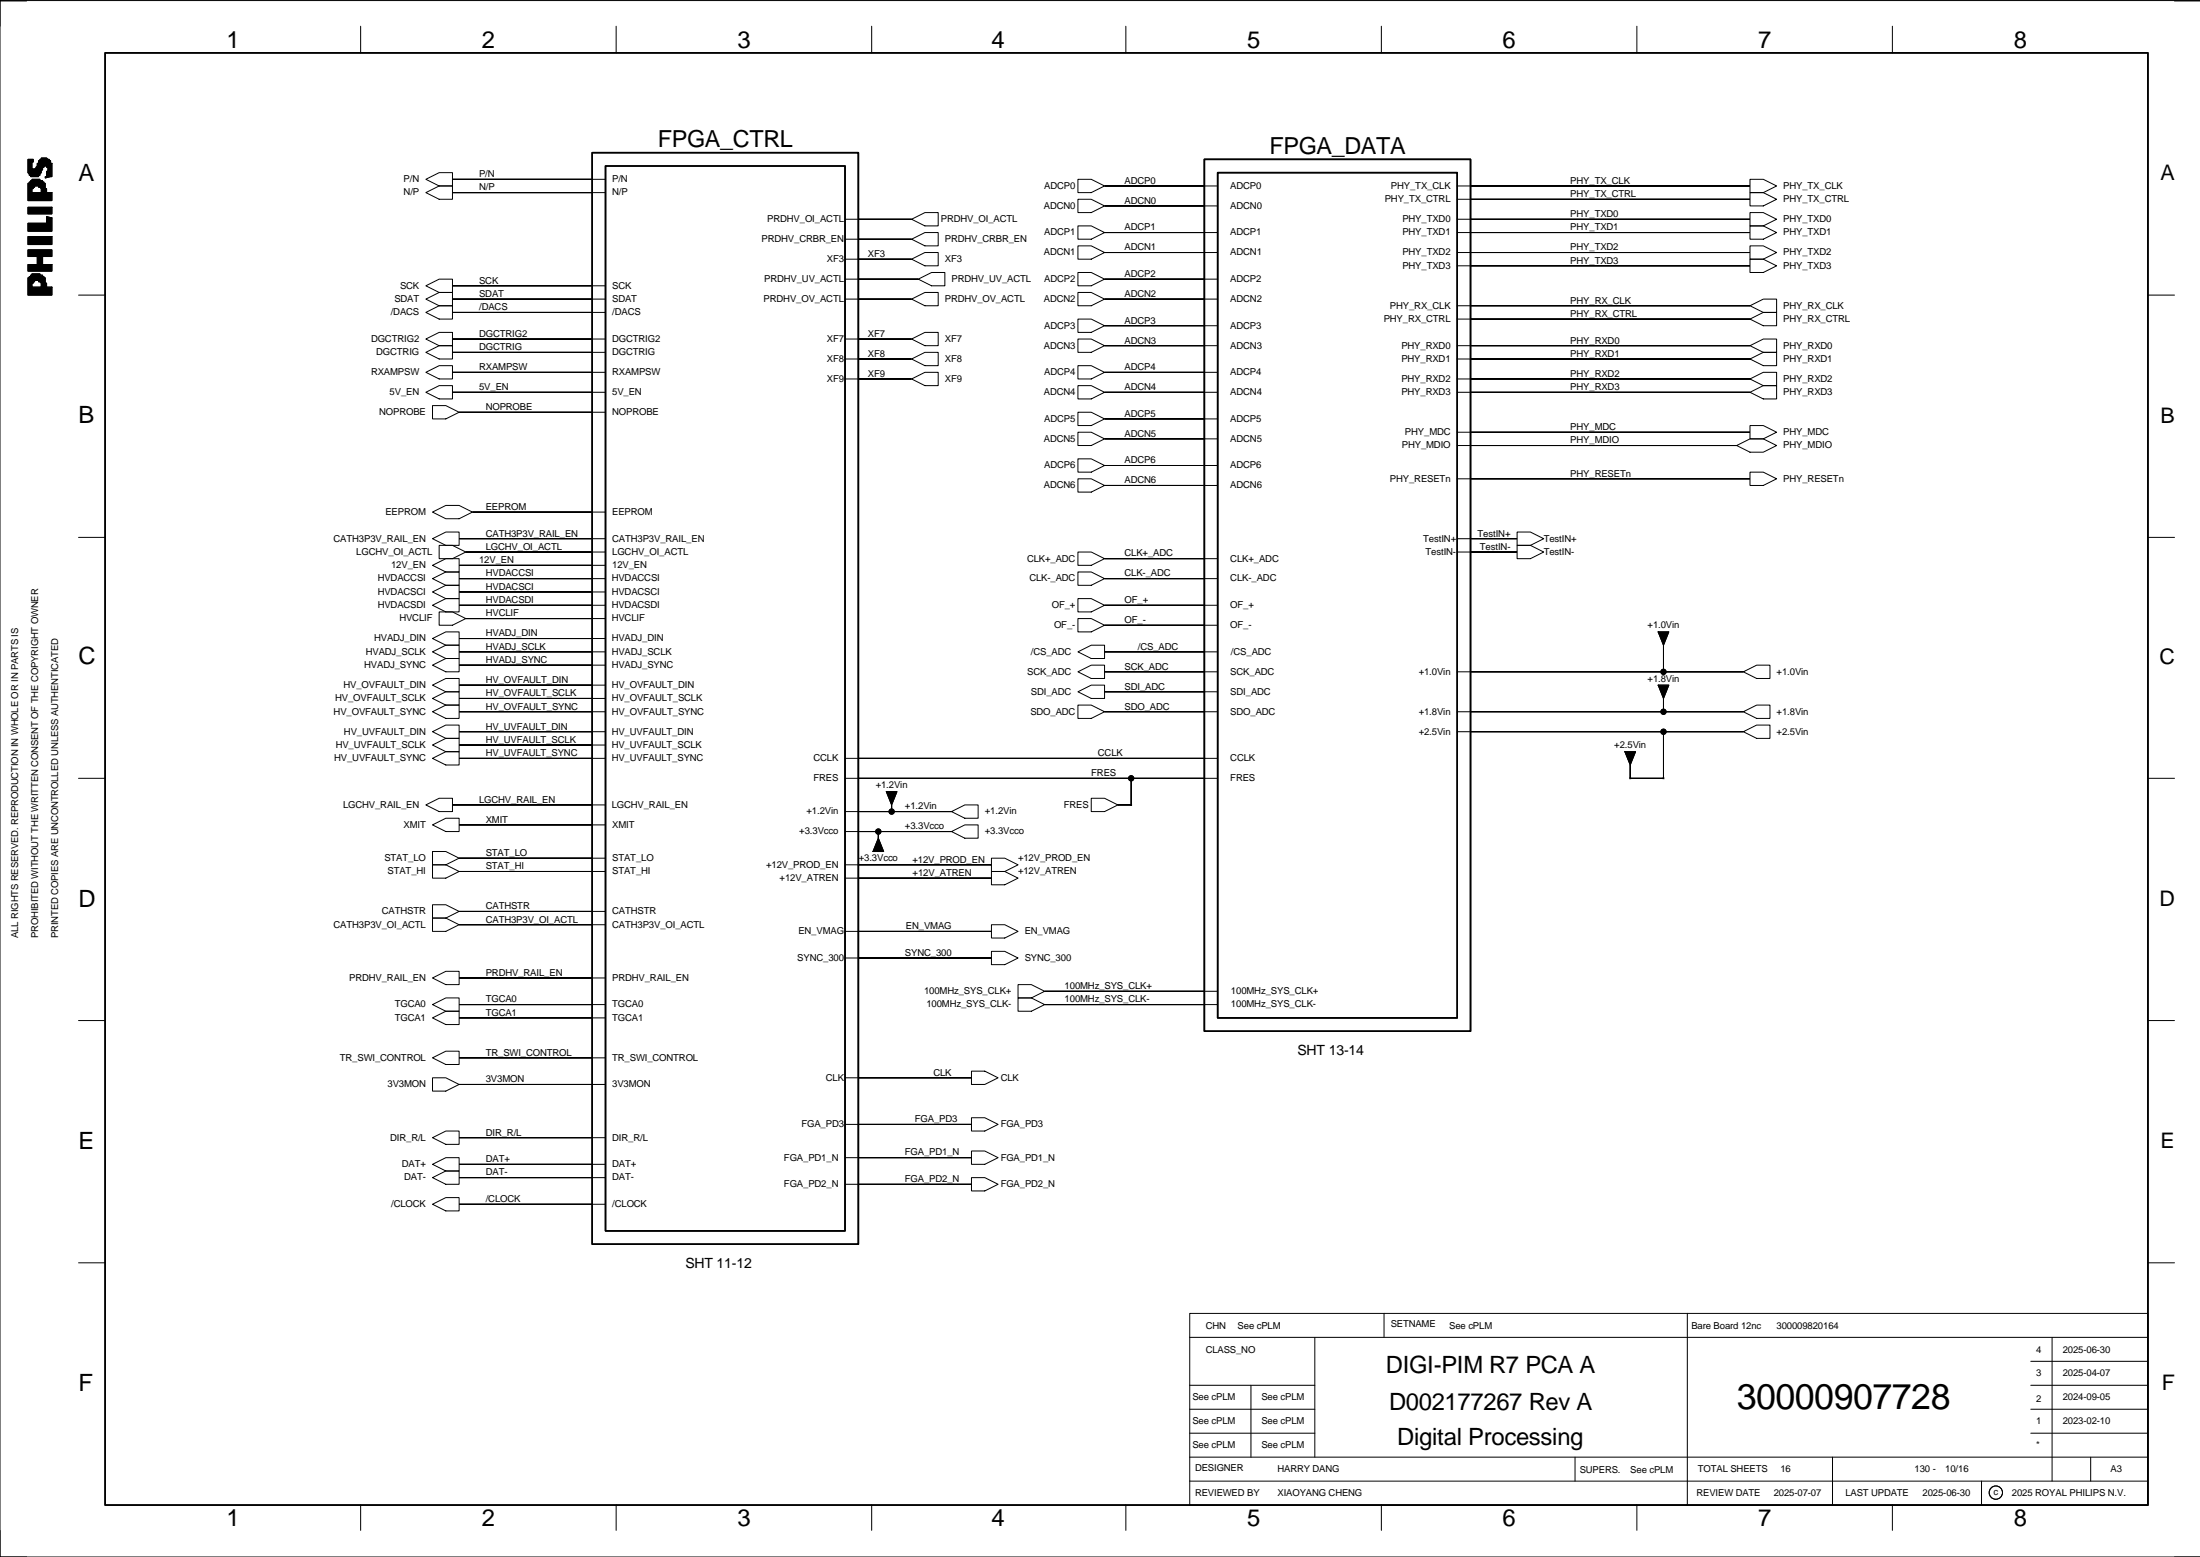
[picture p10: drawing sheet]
<svg xmlns="http://www.w3.org/2000/svg" width="420mm" height="297mm" viewBox="0 0 420 297" stroke-linecap="round" stroke-linejoin="round" font-family="sans-serif">
<g fill="none" stroke="#000" stroke-width=".19">
<path d="M5.1 .2h-5.1v4.8M68.8 5v5.1M117.6 5v5.1M166.3 5v5.1M214.8 5v5.1M263.6 5v5.1M312.3 5v5.1M361.1 5v5.1M414.9 .2h5M419.9 .1h-419.9v296.9M5.3 39.5h4.6v1.3h-4.6zM5.3 30.4h1v.5h-.2v1.3h.2v.2h.3v-.2h.3v-.3l.2-.2v-.5h.3v-.5h.2v-.3h.3v-.3h1l.2 .3h.3v.3h.2v.5h.3v2.5l-1.3 .3v-.3h.3v-1h.2v-.8h-.2v-.2h-.5v.2h-.3v.5h-.2v.5l-.3 .3v.2h-.2v.3h-1.6v-.3h-.2v-.2l-.3-.3z"/>
<path d="M5.6 34.7h.2v-.2h.3v-.3h1.5v.3h.5v.2h.3v.3h.2v1h.3v.7h-1v-.7l-.3-.3h-.2v-.2h-.8v.2h-.3v.3h-.2v.7h3.8v1.6h-4.6v-3.3h.3zM81.3 36.7l2.5-1.2h2.5v2.5h-2.5zM81.3 34.2l2.5-1.3h2.5v2.6h-2.5zM86.3 36.7h.1M86.3 34.2h.1M86.3 36.7h29.2M86.3 34.2h29.2M205.7 34.2h2.5l2.6 1.3-2.6 1.2h-2.5zM205.7 38h2.5l2.6 1.3-2.6 1.3h-2.5zM210.8 35.5h.1M210.8 39.3h.1M210.8 39.3h21.6"/>
<path d="M210.8 35.5h21.6M278.1 35.5h55.8M278.1 38h55.8M333.9 35.5h.1M333.9 38h.1M333.9 34.2h2.6l2.5 1.3-2.5 1.2h-2.6zM333.9 36.7h2.6l2.5 1.3-2.5 1.3h-2.6zM5.3 47.7h4.6v1.2h-1.8v1.6h1.8v1.2h-4.6v-1.2h1.8v-1.6h-1.8zM5.3 45.1h4.6v1.6h-4.6zM5.3 42.6h3.6v-1.3l1 .3v2.5h-4.6zM5.8 52.5h.3v-.3h1.5v.3h.5v.2h.3v.3h.2v1h.3v.8h-1v-.8l-.3-.2h-.2v-.3h-.8v.3h-.3v.2h-.2v.8h3.8v1.5h-4.6v-3.3h.3v-.3h.2zM15 56.3h5.1"/>
<path d="M81.3 57.1l2.5-1.3h2.5v2.5h-2.5zM81.3 59.6l2.5-1.3h2.5v2.6h-2.5zM81.3 54.5l2.5-1.2h2.5v2.5h-2.5zM86.3 57.1h.1M86.3 59.6h.1M86.3 54.5h.1M86.3 57.1h29.2M86.3 59.6h29.2M86.3 54.5h29.2M161.3 53.3h13.9M161.3 57.1h12.7M161.3 41.8h12.7"/>
<path d="M161.3 45.6h12.7M161.3 49.4h12.7M174 57.1h.1M174 45.6h.1M174 49.4h.1M174 41.8h.1M174 57.1l2.5-1.3h2.5v2.5h-2.5zM174 45.6l2.5-1.2h2.5v2.5h-2.5zM174 49.4l2.5-1.2h2.5v2.5h-2.5zM174 41.8l2.5-1.2h2.5v2.5h-2.5zM175.2 53.3h.1M175.2 53.3l2.6-1.3h2.5v2.5h-2.5z"/>
<path d="M205.7 43.1h2.5l2.6 1.3-2.6 1.2h-2.5zM205.7 46.9h2.5l2.6 1.3-2.6 1.2h-2.5zM205.7 52h2.5l2.6 1.3-2.6 1.2h-2.5zM205.7 55.8h2.5l2.6 1.3-2.6 1.2h-2.5zM210.8 44.4h.1M210.8 48.2h.1M210.8 53.3h.1M210.8 57.1h.1M210.8 44.4h21.6M210.8 48.2h21.6M210.8 53.3h21.6M210.8 57.1h21.6"/>
<path d="M278.1 44.4h55.8M278.1 48.2h55.8M278.1 41.8h55.8M278.1 50.7h55.8M278.1 58.3h55.8M333.9 41.8h.1M333.9 44.4h.1M333.9 48.2h.1M333.9 50.7h.1M333.9 58.3h.1M333.9 40.6h2.6l2.5 1.2-2.5 1.3h-2.6zM333.9 43.1h2.6l2.5 1.3-2.5 1.2h-2.6z"/>
<path d="M333.9 46.9h2.6l2.5 1.3-2.5 1.2h-2.6zM333.9 49.4h2.6l2.5 1.3-2.5 1.3h-2.6zM333.9 58.3l2.6-1.2h2.5v2.5h-2.5zM409.9 56.3h5M81.3 67.2l2.5-1.2h2.5v2.5h-2.5zM81.3 71l2.5-1.2h2.5v2.5h-2.5zM81.3 74.8l2.5-1.2h2.5v2.5h-2.5zM81.3 64.7l2.5-1.3h2.5v2.6h-2.5zM82.5 77.4h2.6l2.5 1.2-2.5 1.3h-2.6zM86.3 67.2h.1M86.3 71h.1M86.3 74.8h.1"/>
<path d="M86.3 64.7h.1M86.3 71h29.2M86.3 74.8h29.2M86.3 67.2h29.2M86.3 64.7h29.2M87.6 78.6h.1M87.6 78.6h27.9M161.3 68.5h12.7M161.3 72.3h12.7M161.3 64.7h12.7M174 64.7h.1M174 68.5h.1"/>
<path d="M174 72.3h.1M174 64.7l2.5-1.3h2.5v2.6h-2.5zM174 68.5l2.5-1.3h2.5v2.6h-2.5zM174 72.3l2.5-1.3h2.5v2.6h-2.5zM205.7 60.9h2.5l2.6 1.2-2.6 1.3h-2.5zM205.7 64.7h2.5l2.6 1.3-2.6 1.2h-2.5zM205.7 69.8h2.5l2.6 1.2-2.6 1.3h-2.5zM205.7 73.6h2.5l2.6 1.2-2.6 1.3h-2.5zM205.7 78.6h2.5l2.6 1.3-2.6 1.3h-2.5zM210.8 62.1h.1M210.8 66h.1M210.8 71h.1"/>
<path d="M210.8 74.8h.1M210.8 79.9h.1M210.8 62.1h21.6M210.8 66h21.6M210.8 71h21.6M210.8 74.8h21.6M210.8 79.9h21.6M278.1 66h55.8M278.1 74.8h55.8M278.1 60.9h55.8M278.1 68.5h55.8M278.1 72.3h55.8"/>
<path d="M333.9 60.9h.1M333.9 66h.1M333.9 68.5h.1M333.9 72.3h.1M333.9 74.8h.1M333.9 60.9l2.6-1.3h2.5v2.5h-2.5zM333.9 66l2.6-1.3h2.5v2.5h-2.5zM333.9 68.5l2.6-1.3h2.5v2.6h-2.5zM333.9 72.3l2.6-1.3h2.5v2.6h-2.5zM333.9 74.8l2.6-1.2h2.5v2.5h-2.5zM82.5 97.7l2.6-1.3h2.5l2.5 1.3-2.5 1.3h-2.5zM90.1 97.7h.1"/>
<path d="M90.1 97.7h25.4M205.7 82.5h2.5l2.6 1.2-2.6 1.3h-2.5zM205.7 87.5h2.5l2.6 1.3-2.6 1.3h-2.5zM205.7 91.3h2.5l2.6 1.3-2.6 1.3h-2.5zM210.8 83.7h.1M210.8 88.8h.1M210.8 92.6h.1M210.8 83.7h21.6M210.8 88.8h21.6M210.8 92.6h21.6M278.1 82.5h55.8M278.1 85h53.3"/>
<path d="M278.1 91.3h55.8M331.4 85h.1M331.4 85l2.5-1.3h2.6l2.5 1.3-2.5 1.3h-2.6zM333.9 82.5h.1M333.9 91.3h.1M333.9 81.2h2.6l2.5 1.3-2.5 1.2h-2.6zM333.9 90.1h2.6l2.5 1.2-2.5 1.3h-2.6zM15 102.5h5.1M82.5 102.8l2.6-1.3h2.5v2.5h-2.5zM82.5 107.9l2.6-1.3h2.5v2.5h-2.5zM82.5 110.4l2.6-1.3h2.5v2.6h-2.5zM82.5 112.9l2.6-1.2h2.5v2.5h-2.5z"/>
<path d="M82.5 115.5l2.6-1.3h2.5v2.5h-2.5zM83.8 116.7h2.5l2.6 1.3-2.6 1.3h-2.5zM83.8 104h2.5l2.6 1.3-2.6 1.3h-2.5zM87.6 102.8h.1M87.6 107.9h.1M87.6 110.4h.1M87.6 112.9h.1M87.6 115.5h.1M87.6 110.4h27.9M87.6 115.5h27.9M87.6 102.8h27.9M87.6 112.9h27.9"/>
<path d="M87.6 107.9h27.9M88.9 118h.1M88.9 105.3h.1M88.9 105.3h26.6M88.9 118h26.6M205.7 105.3h2.5l2.6 1.3-2.6 1.3h-2.5zM205.7 109.1h2.5l2.6 1.3-2.6 1.3h-2.5zM205.7 114.2h2.5l2.6 1.3-2.6 1.2h-2.5zM205.7 118h2.5l2.6 1.3-2.6 1.2h-2.5zM210.8 106.6h.1M210.8 110.4h.1M210.8 115.5h.1"/>
<path d="M210.8 119.3h.1M210.8 110.4h21.6M210.8 106.6h21.6M210.8 119.3h21.6M210.8 115.5h21.6M278.1 105.3h11.4M278.1 102.8h11.4M289.5 102.8h.1M289.5 105.3h.1M289.5 101.5h2.5l2.6 1.3-2.6 1.2h-2.5zM289.5 104h2.5l2.6 1.3-2.6 1.3h-2.5zM409.9 102.5h5"/>
<path d="M82.5 121.8l2.6-1.3h2.5v2.6h-2.5zM82.5 124.4l2.6-1.3h2.5v2.5h-2.5zM82.5 126.9l2.6-1.3h2.5v2.6h-2.5zM82.5 130.7l2.6-1.3h2.5v2.6h-2.5zM82.5 133.2l2.6-1.2h2.5v2.5h-2.5zM82.5 135.8l2.6-1.3h2.5v2.6h-2.5zM82.5 139.6l2.6-1.3h2.5v2.6h-2.5zM87.6 121.8h.1M87.6 124.4h.1M87.6 126.9h.1M87.6 130.7h.1M87.6 133.2h.1"/>
<path d="M87.6 135.8h.1M87.6 139.6h.1M87.6 135.8h27.9M87.6 139.6h27.9M87.6 124.4h27.9M87.6 121.8h27.9M87.6 126.9h27.9M87.6 130.7h27.9M87.6 133.2h27.9M205.7 128.2l2.5-1.3h2.6v2.5h-2.6zM205.7 132l2.5-1.3h2.6v2.5h-2.6zM205.7 134.5h2.5l2.6 1.3-2.6 1.3h-2.5z"/>
<path d="M205.7 124.4l2.5-1.3h2.6v2.5h-2.6zM210.8 128.2h.1M210.8 132h.1M210.8 135.8h.1M210.8 124.4h.1M210.8 128.2h21.6M210.8 132h21.6M210.8 135.8h21.6M210.8 124.4h21.6M278.1 128.2h54.6M278.1 135.8h54.6M278.1 139.6h54.6"/>
<path d="M316.4 120.5h2l-1 2.6zM316.4 130.7h2l-1 2.5zM317.4 123.1h.1M317.4 133.2h.1M317.4 139.6v8.9h-6.3v-2.6M317.4 123.1v5.1M317.4 133.2v2.6M332.7 135.8h.1M332.7 139.6h.1M332.7 128.2h.1M332.7 135.8l2.5-1.3h2.5v2.6h-2.5zM332.7 139.6l2.5-1.3h2.5v2.6h-2.5z"/>
<path d="M332.7 128.2l2.5-1.3h2.5v2.5h-2.5zM15 148.5h5.1M81.3 153.6l2.5-1.3h2.5v2.5h-2.5zM82.5 157.4l2.6-1.3h2.5v2.5h-2.5zM82.5 142.1l2.6-1.2h2.5v2.5h-2.5zM82.5 144.7l2.6-1.3h2.5v2.5h-2.5zM86.3 153.6h.1M86.3 153.6h29.2M87.6 157.4h.1M87.6 142.1h.1M87.6 144.7h.1M87.6 144.7h27.9"/>
<path d="M87.6 157.4h27.9M87.6 142.1h27.9M161.3 148.5h71.1M161.3 144.7h71.1M161.3 154.8h20.3M161.3 158.6h20.3M167.6 159.9h.1M167.6 159.9l1 2.5h-2zM167.6 158.6v1.3M169.1 151h2.1l-1.1 2.6zM170.1 153.6h.1M170.1 153.6v1.2"/>
<path d="M181.6 158.6h.1M181.6 154.8h.1M181.6 158.6l2.5-1.2h2.5v2.5h-2.5zM181.6 154.8l2.5-1.2h2.5v2.5h-2.5zM208.2 152.3h2.6l2.5 1.3-2.5 1.2h-2.6zM213.3 153.6h.1M215.9 148.5v5.1h-2.6M310.1 143.4h2l-1 2.5zM311.1 145.9h.1M409.9 148.5h5M82.5 175.1h2.6l2.5 1.3-2.5 1.3h-2.6zM82.5 162.4h2.6l2.5 1.3-2.5 1.3h-2.6z"/>
<path d="M82.5 165h2.6l2.5 1.3-2.5 1.2h-2.6zM82.5 172.6h2.6l2.5 1.3-2.5 1.2h-2.6zM87.6 176.4h.1M87.6 163.7h.1M87.6 166.3h.1M87.6 173.9h.1M87.6 176.4h27.9M87.6 163.7h27.9M87.6 166.3h27.9M87.6 173.9h27.9M161.3 165h27.9M161.3 167.5h27.9"/>
<path d="M161.3 177.7h27.9M189.2 165h.1M189.2 167.5h.1M189.2 177.7h.1M189.2 163.7h2.5l2.6 1.3-2.6 1.3h-2.5zM189.2 166.3h2.5l2.6 1.2-2.6 1.3h-2.5zM189.2 176.4h2.5l2.6 1.3-2.6 1.3h-2.5zM15 194.7h5.1M82.5 194.2l2.6-1.3h2.5v2.6h-2.5zM82.5 186.6l2.6-1.3h2.5v2.5h-2.5zM82.5 191.7l2.6-1.3h2.5v2.5h-2.5zM87.6 194.2h.1"/>
<path d="M87.6 186.6h.1M87.6 191.7h.1M87.6 191.7h27.9M87.6 194.2h27.9M87.6 186.6h27.9M161.3 182.8h27.9M189.2 182.8h.1M189.2 181.5h2.5l2.6 1.3-2.6 1.2h-2.5zM194.3 187.8h2.5l2.5 1.3-2.5 1.3h-2.5zM194.3 190.4h2.5l2.5 1.3-2.5 1.2h-2.5zM199.3 189.1h.1M199.3 191.7h.1"/>
<path d="M199.3 191.7h33.1M199.3 189.1h33.1M409.9 194.7h5M82.5 217l2.6-1.2h2.5v2.5h-2.5zM82.5 201.8l2.6-1.3h2.5v2.6h-2.5zM82.5 205.6h2.6l2.5 1.3-2.5 1.3h-2.6zM87.6 217h.1M87.6 201.8h.1M87.6 206.9h.1M87.6 217h27.9M87.6 201.8h27.9M87.6 206.9h27.9"/>
<path d="M161.3 205.6h24.1M161.3 214.5h24.1M185.4 205.6h.1M185.4 214.5h.1M185.4 204.4h2.5l2.6 1.2-2.6 1.3h-2.5zM185.4 219.6h2.5l2.6 1.3-2.6 1.2h-2.5zM185.4 213.2h2.5l2.6 1.3-2.6 1.3h-2.5zM82.5 222.1l2.6-1.2h2.5v2.5h-2.5zM82.5 224.7l2.6-1.3h2.5v2.5h-2.5zM82.5 229.7l2.6-1.2h2.5v2.5h-2.5zM87.6 222.1h.1M87.6 224.7h.1"/>
<path d="M87.6 229.7h.1M87.6 222.1h27.9M87.6 224.7h27.9M87.6 229.7h27.9M161.3 225.9h24.1M161.3 220.9h24.1M185.4 225.9h.1M185.4 220.9h.1M185.4 224.7h2.5l2.6 1.2-2.6 1.3h-2.5zM15 240.9h5.1M227 250.6h182.9v36.5h-182.9zM227 255.1h182.9"/>
<path d="M250.9 255.1v22.9M264.1 250.6v4.5M322 250.6v36.5M387.5 259.7h22.4M391.6 255.1v27.5M409.9 240.9h5M227 278h182.9M227 273.4h23.9M227 268.9h23.9M227 264.3h23.9M238.7 264.3v13.7M300.6 278v4.6"/>
<path d="M349.7 278v9.1M387.5 273.4h22.4M387.5 268.9h22.4M387.5 264.3h22.4M398.9 278v4.6M0 297h419.9M0 292v5M68.8 287.1v4.9M117.6 287.1v4.9M166.3 287.1v4.9M214.8 287.1v4.9M227 282.6h182.9"/>
<path d="M263.6 287.1v4.9M312.3 287.1v4.9M361.1 287.1v4.9M378.1 282.6v4.5"/>
<circle cx="317.4" cy="139.6" r=".5"/>
<circle cx="317.4" cy="135.8" r=".5"/>
<circle cx="317.4" cy="128.2" r=".5"/>
<circle cx="167.6" cy="158.6" r=".5"/>
<circle cx="170.1" cy="154.8" r=".5"/>
<circle cx="215.9" cy="148.5" r=".5"/>
<circle cx="380.8" cy="284.8" r="1.27"/>
</g>
<path d="M20.1 10.1h389.8v277h-389.8zM113 29.1h50.8v208.3h-50.8zM115.5 31.7h45.8v203.1h-45.8zM229.8 30.4h50.8v166.3h-50.8zM232.4 32.9h45.7v161.3h-45.7z" fill="none" stroke="#000" stroke-width=".3"/>
<g fill="#000" stroke="#000" stroke-width=".19">
<path d="M5.3 39.5h4.6v1.3h-4.6z" fill-rule="evenodd"/>
<path d="M5.6 34.7h.2v-.2h.3v-.3h1.5v.3h.5v.2h.3v.3h.2v1h.3v.7h-1v-.7l-.3-.3h-.2v-.2h-.8v.2h-.3v.3h-.2v.7h3.8v1.6h-4.6v-3.3h.3z" fill-rule="evenodd"/>
<path d="M5.3 30.4h1v.5h-.2v1.3h.2v.2h.3v-.2h.3v-.3l.2-.2v-.5h.3v-.5h.2v-.3h.3v-.3h1l.2 .3h.3v.3h.2v.5h.3v2.5l-1.3 .3v-.3h.3v-1h.2v-.8h-.2v-.2h-.5v.2h-.3v.5h-.2v.5l-.3 .3v.2h-.2v.3h-1.6v-.3h-.2v-.2l-.3-.3z" fill-rule="evenodd"/>
<path d="M86.3 36.7h26.7z" fill-rule="evenodd"/>
<path d="M86.3 34.2h26.7z" fill-rule="evenodd"/>
<path d="M210.8 39.3h19z" fill-rule="evenodd"/>
<path d="M210.8 35.5h19z" fill-rule="evenodd"/>
<path d="M280.6 35.5h53.3z" fill-rule="evenodd"/>
<path d="M280.6 38h53.3z" fill-rule="evenodd"/>
<path d="M5.8 52.5h.3v-.3h1.5v.3h.5v.2h.3v.3h.2v1h.3v.8h-1v-.8l-.3-.2h-.2v-.3h-.8v.3h-.3v.2h-.2v.8h3.8v1.5h-4.6v-3.3h.3v-.3h.2z" fill-rule="evenodd"/>
<path d="M5.3 47.7h4.6v1.2h-1.8v1.6h1.8v1.2h-4.6v-1.2h1.8v-1.6h-1.8z" fill-rule="evenodd"/>
<path d="M5.3 45.1h4.6v1.6h-4.6z" fill-rule="evenodd"/>
<path d="M5.3 42.6h3.6v-1.3l1 .3v2.5h-4.6z" fill-rule="evenodd"/>
<path d="M86.3 57.1h26.7z" fill-rule="evenodd"/>
<path d="M86.3 59.6h26.7z" fill-rule="evenodd"/>
<path d="M86.3 54.5h26.7z" fill-rule="evenodd"/>
<path d="M163.8 45.6h10.2z" fill-rule="evenodd"/>
<path d="M163.8 41.8h10.2z" fill-rule="evenodd"/>
<path d="M163.8 49.4h10.2z" fill-rule="evenodd"/>
<path d="M163.8 57.1h10.2z" fill-rule="evenodd"/>
<path d="M163.8 53.3h11.4z" fill-rule="evenodd"/>
<path d="M210.8 44.4h19z" fill-rule="evenodd"/>
<path d="M210.8 48.2h19z" fill-rule="evenodd"/>
<path d="M210.8 53.3h19z" fill-rule="evenodd"/>
<path d="M210.8 57.1h19z" fill-rule="evenodd"/>
<path d="M280.6 41.8h53.3z" fill-rule="evenodd"/>
<path d="M280.6 44.4h53.3z" fill-rule="evenodd"/>
<path d="M280.6 48.2h53.3z" fill-rule="evenodd"/>
<path d="M280.6 50.7h53.3z" fill-rule="evenodd"/>
<path d="M280.6 58.3h53.3z" fill-rule="evenodd"/>
<path d="M86.3 67.2h26.7z" fill-rule="evenodd"/>
<path d="M86.3 71h26.7z" fill-rule="evenodd"/>
<path d="M87.6 78.6h25.4z" fill-rule="evenodd"/>
<path d="M86.3 74.8h26.7z" fill-rule="evenodd"/>
<path d="M86.3 64.7h26.7z" fill-rule="evenodd"/>
<path d="M163.8 64.7h10.2z" fill-rule="evenodd"/>
<path d="M163.8 68.5h10.2z" fill-rule="evenodd"/>
<path d="M163.8 72.3h10.2z" fill-rule="evenodd"/>
<path d="M210.8 62.1h19z" fill-rule="evenodd"/>
<path d="M210.8 66h19z" fill-rule="evenodd"/>
<path d="M210.8 71h19z" fill-rule="evenodd"/>
<path d="M210.8 74.8h19z" fill-rule="evenodd"/>
<path d="M210.8 79.9h19z" fill-rule="evenodd"/>
<path d="M280.6 60.9h53.3z" fill-rule="evenodd"/>
<path d="M280.6 66h53.3z" fill-rule="evenodd"/>
<path d="M280.6 68.5h53.3z" fill-rule="evenodd"/>
<path d="M280.6 72.3h53.3z" fill-rule="evenodd"/>
<path d="M280.6 74.8h53.3z" fill-rule="evenodd"/>
<path d="M90.1 97.7h22.9z" fill-rule="evenodd"/>
<path d="M210.8 83.7h19z" fill-rule="evenodd"/>
<path d="M210.8 88.8h19z" fill-rule="evenodd"/>
<path d="M210.8 92.6h19z" fill-rule="evenodd"/>
<path d="M280.6 85h50.8z" fill-rule="evenodd"/>
<path d="M280.6 82.5h53.3z" fill-rule="evenodd"/>
<path d="M280.6 91.3h53.3z" fill-rule="evenodd"/>
<path d="M88.9 118h24.1z" fill-rule="evenodd"/>
<path d="M87.6 102.8h25.4z" fill-rule="evenodd"/>
<path d="M88.9 105.3h24.1z" fill-rule="evenodd"/>
<path d="M87.6 110.4h25.4z" fill-rule="evenodd"/>
<path d="M87.6 112.9h25.4z" fill-rule="evenodd"/>
<path d="M87.6 115.5h25.4z" fill-rule="evenodd"/>
<path d="M87.6 107.9h25.4z" fill-rule="evenodd"/>
<path d="M210.8 110.4h19z" fill-rule="evenodd"/>
<path d="M210.8 106.6h19z" fill-rule="evenodd"/>
<path d="M210.8 119.3h19z" fill-rule="evenodd"/>
<path d="M210.8 115.5h19z" fill-rule="evenodd"/>
<path d="M280.6 102.8h8.9z" fill-rule="evenodd"/>
<path d="M280.6 105.3h8.9z" fill-rule="evenodd"/>
<path d="M87.6 121.8h25.4z" fill-rule="evenodd"/>
<path d="M87.6 124.4h25.4z" fill-rule="evenodd"/>
<path d="M87.6 126.9h25.4z" fill-rule="evenodd"/>
<path d="M87.6 130.7h25.4z" fill-rule="evenodd"/>
<path d="M87.6 133.2h25.4z" fill-rule="evenodd"/>
<path d="M87.6 135.8h25.4z" fill-rule="evenodd"/>
<path d="M87.6 139.6h25.4z" fill-rule="evenodd"/>
<path d="M210.8 128.2h19z" fill-rule="evenodd"/>
<path d="M210.8 135.8h19z" fill-rule="evenodd"/>
<path d="M210.8 132h19z" fill-rule="evenodd"/>
<path d="M210.8 124.4h19z" fill-rule="evenodd"/>
<path d="M316.4 120.5h2l-1 2.6z" fill-rule="evenodd"/>
<path d="M316.4 130.7h2l-1 2.5z" fill-rule="evenodd"/>
<path d="M280.6 128.2h36.8z" fill-rule="evenodd"/>
<path d="M317.4 123.1v5.1z" fill-rule="evenodd"/>
<path d="M280.6 135.8h36.8z" fill-rule="evenodd"/>
<path d="M317.4 133.2v2.6z" fill-rule="evenodd"/>
<path d="M280.6 139.6h36.8z" fill-rule="evenodd"/>
<path d="M317.4 139.6v8.9z" fill-rule="evenodd"/>
<path d="M317.4 128.2h15.3z" fill-rule="evenodd"/>
<path d="M317.4 135.8h15.3z" fill-rule="evenodd"/>
<path d="M317.4 139.6h15.3z" fill-rule="evenodd"/>
<path d="M86.3 153.6h26.7z" fill-rule="evenodd"/>
<path d="M87.6 157.4h25.4z" fill-rule="evenodd"/>
<path d="M87.6 142.1h25.4z" fill-rule="evenodd"/>
<path d="M87.6 144.7h25.4z" fill-rule="evenodd"/>
<path d="M167.6 158.6v1.3z" fill-rule="evenodd"/>
<path d="M163.8 158.6h3.8z" fill-rule="evenodd"/>
<path d="M169.1 151h2.1l-1.1 2.6z" fill-rule="evenodd"/>
<path d="M170.1 153.6v1.2z" fill-rule="evenodd"/>
<path d="M163.8 154.8h6.3z" fill-rule="evenodd"/>
<path d="M170.1 154.8h11.5z" fill-rule="evenodd"/>
<path d="M167.6 158.6h14z" fill-rule="evenodd"/>
<path d="M215.8 153.5h.1v.1h-.1z" fill-rule="evenodd"/>
<path d="M163.8 148.5h52.1z" fill-rule="evenodd"/>
<path d="M215.9 148.5v5.1z" fill-rule="evenodd"/>
<path d="M213.3 153.6h2.6z" fill-rule="evenodd"/>
<path d="M163.8 144.7h66z" fill-rule="evenodd"/>
<path d="M215.9 148.5h13.9z" fill-rule="evenodd"/>
<path d="M310.1 143.4h2l-1 2.5z" fill-rule="evenodd"/>
<path d="M311 148.4h.2v.2h-.2z" fill-rule="evenodd"/>
<path d="M311.1 145.9v2.6z" fill-rule="evenodd"/>
<path d="M317.4 148.4h.1v.2h-.1z" fill-rule="evenodd"/>
<path d="M311.1 148.5h6.3z" fill-rule="evenodd"/>
<path d="M87.6 173.9h25.4z" fill-rule="evenodd"/>
<path d="M87.6 176.4h25.4z" fill-rule="evenodd"/>
<path d="M87.6 163.7h25.4z" fill-rule="evenodd"/>
<path d="M87.6 166.3h25.4z" fill-rule="evenodd"/>
<path d="M167.6 159.9l1 2.5h-2z" fill-rule="evenodd"/>
<path d="M163.8 165h25.4z" fill-rule="evenodd"/>
<path d="M163.8 167.5h25.4z" fill-rule="evenodd"/>
<path d="M163.8 177.7h25.4z" fill-rule="evenodd"/>
<path d="M87.6 194.2h25.4z" fill-rule="evenodd"/>
<path d="M87.6 186.6h25.4z" fill-rule="evenodd"/>
<path d="M87.6 191.7h25.4z" fill-rule="evenodd"/>
<path d="M163.8 182.8h25.4z" fill-rule="evenodd"/>
<path d="M199.3 189.1h30.5z" fill-rule="evenodd"/>
<path d="M199.3 191.7h30.5z" fill-rule="evenodd"/>
<path d="M87.6 217h25.4z" fill-rule="evenodd"/>
<path d="M87.6 201.8h25.4z" fill-rule="evenodd"/>
<path d="M87.6 206.9h25.4z" fill-rule="evenodd"/>
<path d="M163.8 205.6h21.6z" fill-rule="evenodd"/>
<path d="M163.8 214.5h21.6z" fill-rule="evenodd"/>
<path d="M87.6 222.1h25.4z" fill-rule="evenodd"/>
<path d="M87.6 224.7h25.4z" fill-rule="evenodd"/>
<path d="M87.6 229.7h25.4z" fill-rule="evenodd"/>
<path d="M163.8 225.9h21.6z" fill-rule="evenodd"/>
<path d="M163.8 220.9h21.6z" fill-rule="evenodd"/>
<circle cx="317.4" cy="139.6" r=".5"/>
<circle cx="317.4" cy="135.8" r=".5"/>
<circle cx="317.4" cy="128.2" r=".5"/>
<circle cx="167.6" cy="158.6" r=".5"/>
<circle cx="170.1" cy="154.8" r=".5"/>
<circle cx="215.9" cy="148.5" r=".5"/>
</g>
<text font-size="6.8" x="331.4" y="268.8">30000907728</text>
<g font-size="4.5">
<text x="43.2" y="9.1">1</text>
<text x="92" y="9.1">2</text>
<text x="140.7" y="9.1">3</text>
<text x="189.2" y="9.1">4</text>
<text x="238" y="9.1">5</text>
<text x="286.7" y="9.1">6</text>
<text x="335.5" y="9.1">7</text>
<text x="384.3" y="9.1">8</text>
<text x="125.6" y="28.1">FPGA_CTRL</text>
<text x="242.2" y="29.4">FPGA_DATA</text>
<text x="15" y="34.5">A</text>
<text x="15" y="80.8">B</text>
<text x="15" y="126.7">C</text>
<text x="15" y="172.9">D</text>
<text x="15" y="219.2">E</text>
<text x="264.5" y="262">DIGI-PIM R7 PCA A</text>
<text x="15" y="265.4">F</text>
<text x="265.1" y="269.1">D002177267 Rev A</text>
<text x="266.6" y="275.7">Digital Processing</text>
<text x="43.2" y="291.2">1</text>
<text x="92" y="291.2">2</text>
<text x="140.7" y="291.2">3</text>
<text x="189.2" y="291.2">4</text>
<text x="238" y="291.2">5</text>
<text x="286.7" y="291.2">6</text>
<text x="335.5" y="291.2">7</text>
<text x="384.3" y="291.2">8</text>
</g>
<g font-size="4.1">
<text x="412.3" y="34.4">A</text>
<text x="412.3" y="80.6">B</text>
<text x="412.1" y="126.6">C</text>
<text x="412.1" y="172.8">D</text>
<text x="412.3" y="219">E</text>
<text x="412.5" y="265.2">F</text>
</g>
<g font-size="2.7">
<text x="247.6" y="201.2">SHT 13-14</text>
<text x="130.8" y="241.8">SHT 11-12</text>
</g>
<g font-size="1.8">
<text x="77" y="34.8">P/N</text>
<text x="91.4" y="33.8">P/N</text>
<text x="116.8" y="34.8">P/N</text>
<text x="214.6" y="35.1">ADCP0</text>
<text x="299.7" y="35.1">PHY_TX_CLK</text>
<text x="77" y="37.3">N/P</text>
<text x="91.4" y="36.3">N/P</text>
<text x="116.8" y="37.3">N/P</text>
<text x="199.2" y="39.8">ADCN0</text>
<text x="199.3" y="36">ADCP0</text>
<text x="214.6" y="38.9">ADCN0</text>
<text x="234.8" y="39.8">ADCN0</text>
<text x="234.8" y="36">ADCP0</text>
<text x="264.2" y="38.6">PHY_TX_CTRL</text>
<text x="265.4" y="36">PHY_TX_CLK</text>
<text x="299.7" y="37.6">PHY_TX_CTRL</text>
<text x="299.7" y="41.4">PHY_TXD0</text>
<text x="340.3" y="36">PHY_TX_CLK</text>
<text x="340.3" y="38.6">PHY_TX_CTRL</text>
<text x="145.3" y="46.2">PRDHV_CRBR_EN</text>
<text x="146.4" y="42.4">PRDHV_OI_ACTL</text>
<text x="179.5" y="42.4">PRDHV_OI_ACTL</text>
<text x="180.3" y="46.2">PRDHV_CRBR_EN</text>
<text x="199.3" y="44.9">ADCP1</text>
<text x="214.6" y="44">ADCP1</text>
<text x="214.6" y="47.8">ADCN1</text>
<text x="234.8" y="44.9">ADCP1</text>
<text x="267.6" y="42.4">PHY_TXD0</text>
<text x="267.6" y="44.9">PHY_TXD1</text>
<text x="299.7" y="44">PHY_TXD1</text>
<text x="299.7" y="47.8">PHY_TXD2</text>
<text x="340.3" y="42.4">PHY_TXD0</text>
<text x="340.3" y="44.9">PHY_TXD1</text>
<text x="145.8" y="53.8">PRDHV_UV_ACTL</text>
<text x="157.8" y="50">XF3</text>
<text x="165.6" y="49">XF3</text>
<text x="180.3" y="50">XF3</text>
<text x="181.6" y="53.8">PRDHV_UV_ACTL</text>
<text x="199.2" y="48.7">ADCN1</text>
<text x="199.3" y="53.8">ADCP2</text>
<text x="214.6" y="52.8">ADCP2</text>
<text x="234.8" y="48.7">ADCN1</text>
<text x="234.8" y="53.8">ADCP2</text>
<text x="267.6" y="48.7">PHY_TXD2</text>
<text x="267.6" y="51.3">PHY_TXD3</text>
<text x="299.7" y="50.3">PHY_TXD3</text>
<text x="340.3" y="48.7">PHY_TXD2</text>
<text x="340.3" y="51.3">PHY_TXD3</text>
<text x="75.2" y="57.6">SDAT</text>
<text x="76.3" y="55.1">SCK</text>
<text x="91.4" y="56.6">SDAT</text>
<text x="91.4" y="59.2">/DACS</text>
<text x="91.4" y="54.1">SCK</text>
<text x="116.8" y="57.6">SDAT</text>
<text x="116.8" y="55.1">SCK</text>
<text x="145.7" y="57.6">PRDHV_OV_ACTL</text>
<text x="180.3" y="57.6">PRDHV_OV_ACTL</text>
<text x="199.2" y="57.6">ADCN2</text>
<text x="214.6" y="56.6">ADCN2</text>
<text x="234.8" y="57.6">ADCN2</text>
<text x="265.2" y="58.9">PHY_RX_CLK</text>
<text x="299.7" y="57.9">PHY_RX_CLK</text>
<text x="340.3" y="58.9">PHY_RX_CLK</text>
<text x="70.8" y="65.2">DGCTRIG2</text>
<text x="74.6" y="60.1">/DACS</text>
<text x="91.4" y="64.3">DGCTRIG2</text>
<text x="116.8" y="60.1">/DACS</text>
<text x="116.8" y="65.2">DGCTRIG2</text>
<text x="157.8" y="65.2">XF7</text>
<text x="165.6" y="64.3">XF7</text>
<text x="180.3" y="65.2">XF7</text>
<text x="199.3" y="62.7">ADCP3</text>
<text x="214.6" y="61.7">ADCP3</text>
<text x="214.6" y="65.5">ADCN3</text>
<text x="234.8" y="62.7">ADCP3</text>
<text x="264" y="61.4">PHY_RX_CTRL</text>
<text x="299.7" y="60.5">PHY_RX_CTRL</text>
<text x="299.7" y="65.5">PHY_RXD0</text>
<text x="340.3" y="61.4">PHY_RX_CTRL</text>
<text x="70.8" y="71.6">RXAMPSW</text>
<text x="71.8" y="67.8">DGCTRIG</text>
<text x="91.4" y="66.8">DGCTRIG</text>
<text x="91.4" y="70.6">RXAMPSW</text>
<text x="116.8" y="71.6">RXAMPSW</text>
<text x="116.8" y="67.8">DGCTRIG</text>
<text x="157.8" y="69">XF8</text>
<text x="165.6" y="68.1">XF8</text>
<text x="165.6" y="71.9">XF9</text>
<text x="180.3" y="69">XF8</text>
<text x="199.2" y="66.5">ADCN3</text>
<text x="199.3" y="71.6">ADCP4</text>
<text x="214.6" y="70.6">ADCP4</text>
<text x="234.8" y="66.5">ADCN3</text>
<text x="234.8" y="71.6">ADCP4</text>
<text x="267.4" y="66.5">PHY_RXD0</text>
<text x="267.4" y="69">PHY_RXD1</text>
<text x="299.7" y="68.1">PHY_RXD1</text>
<text x="299.7" y="71.9">PHY_RXD2</text>
<text x="340.3" y="66.5">PHY_RXD0</text>
<text x="340.3" y="69">PHY_RXD1</text>
<text x="74.4" y="75.4">5V_EN</text>
<text x="91.4" y="74.4">5V_EN</text>
<text x="116.8" y="75.4">5V_EN</text>
<text x="157.8" y="72.8">XF9</text>
<text x="180.3" y="72.8">XF9</text>
<text x="199.2" y="75.4">ADCN4</text>
<text x="214.6" y="74.4">ADCN4</text>
<text x="234.8" y="75.4">ADCN4</text>
<text x="267.4" y="72.8">PHY_RXD2</text>
<text x="267.4" y="75.4">PHY_RXD3</text>
<text x="299.7" y="74.4">PHY_RXD3</text>
<text x="340.3" y="72.8">PHY_RXD2</text>
<text x="340.3" y="75.4">PHY_RXD3</text>
<text x="72.4" y="79.2">NOPROBE</text>
<text x="92.7" y="78.2">NOPROBE</text>
<text x="116.8" y="79.2">NOPROBE</text>
<text x="199.3" y="80.5">ADCP5</text>
<text x="214.6" y="79.5">ADCP5</text>
<text x="214.6" y="83.3">ADCN5</text>
<text x="234.8" y="80.5">ADCP5</text>
<text x="268.1" y="83">PHY_MDC</text>
<text x="299.7" y="82">PHY_MDC</text>
<text x="340.3" y="83">PHY_MDC</text>
<text x="199.2" y="84.3">ADCN5</text>
<text x="199.3" y="89.3">ADCP6</text>
<text x="214.6" y="88.4">ADCP6</text>
<text x="234.8" y="84.3">ADCN5</text>
<text x="234.8" y="89.4">ADCP6</text>
<text x="267.5" y="85.5">PHY_MDIO</text>
<text x="299.7" y="84.6">PHY_MDIO</text>
<text x="340.3" y="85.5">PHY_MDIO</text>
<text x="199.2" y="93.2">ADCN6</text>
<text x="214.6" y="92.2">ADCN6</text>
<text x="234.8" y="93.2">ADCN6</text>
<text x="265.2" y="91.9">PHY_RESETn</text>
<text x="299.7" y="90.9">PHY_RESETn</text>
<text x="340.3" y="91.9">PHY_RESETn</text>
<text x="73.6" y="98.2">EEPROM</text>
<text x="92.7" y="97.3">EEPROM</text>
<text x="116.8" y="98.2">EEPROM</text>
<text x="63.7" y="103.3">CATH3P3V_RAIL_EN</text>
<text x="68" y="105.9">LGCHV_OI_ACTL</text>
<text x="91.4" y="107.4">12V_EN</text>
<text x="92.7" y="102.4">CATH3P3V_RAIL_EN</text>
<text x="92.7" y="104.9">LGCHV_OI_ACTL</text>
<text x="116.8" y="103.3">CATH3P3V_RAIL_EN</text>
<text x="116.8" y="105.9">LGCHV_OI_ACTL</text>
<text x="196" y="107.1">CLK+_ADC</text>
<text x="214.6" y="106.2">CLK+_ADC</text>
<text x="234.8" y="107.1">CLK+_ADC</text>
<text x="271.6" y="103.3">TestIN+</text>
<text x="272" y="105.9">TestIN-</text>
<text x="281.9" y="102.4">TestIN+</text>
<text x="282.4" y="104.9">TestIN-</text>
<text x="294.6" y="103.3">TestIN+</text>
<text x="294.6" y="105.9">TestIN-</text>
<text x="72.1" y="110.9">HVDACCSI</text>
<text x="72.1" y="113.5">HVDACSCI</text>
<text x="74.6" y="108.4">12V_EN</text>
<text x="92.7" y="110">HVDACCSI</text>
<text x="92.7" y="112.5">HVDACSCI</text>
<text x="116.7" y="110.9">HVDACCSI</text>
<text x="116.7" y="113.5">HVDACSCI</text>
<text x="116.8" y="108.4">12V_EN</text>
<text x="196.4" y="110.9">CLK-_ADC</text>
<text x="214.6" y="110">CLK-_ADC</text>
<text x="234.8" y="110.9">CLK-_ADC</text>
<text x="72.1" y="116">HVDACSDI</text>
<text x="76.2" y="118.6">HVCLIF</text>
<text x="92.7" y="117.6">HVCLIF</text>
<text x="92.7" y="115.1">HVDACSDI</text>
<text x="116.7" y="118.6">HVCLIF</text>
<text x="116.7" y="116">HVDACSDI</text>
<text x="200.7" y="116">OF_+</text>
<text x="201.1" y="119.8">OF_-</text>
<text x="214.6" y="118.9">OF_-</text>
<text x="214.6" y="115.1">OF_+</text>
<text x="234.8" y="119.8">OF_-</text>
<text x="234.8" y="116">OF_+</text>
<text x="314.4" y="119.9">+1.0Vin</text>
<text x="69.8" y="124.9">HVADJ_SCLK</text>
<text x="71.4" y="122.4">HVADJ_DIN</text>
<text x="92.7" y="123.9">HVADJ_SCLK</text>
<text x="92.7" y="121.4">HVADJ_DIN</text>
<text x="116.7" y="122.4">HVADJ_DIN</text>
<text x="116.7" y="124.9">HVADJ_SCLK</text>
<text x="196.7" y="124.9">/CS_ADC</text>
<text x="217.1" y="123.9">/CS_ADC</text>
<text x="234.9" y="124.9">/CS_ADC</text>
<text x="65.5" y="131.3">HV_OVFAULT_DIN</text>
<text x="69.5" y="127.4">HVADJ_SYNC</text>
<text x="92.7" y="126.5">HVADJ_SYNC</text>
<text x="92.7" y="130.3">HV_OVFAULT_DIN</text>
<text x="116.7" y="127.4">HVADJ_SYNC</text>
<text x="116.7" y="131.3">HV_OVFAULT_DIN</text>
<text x="196" y="128.7">SCK_ADC</text>
<text x="214.6" y="127.8">SCK_ADC</text>
<text x="214.6" y="131.6">SDI_ADC</text>
<text x="234.8" y="128.7">SCK_ADC</text>
<text x="270.7" y="128.7">+1.0Vin</text>
<text x="314.4" y="130">+1.8Vin</text>
<text x="339" y="128.7">+1.0Vin</text>
<text x="63.7" y="136.3">HV_OVFAULT_SYNC</text>
<text x="64" y="133.8">HV_OVFAULT_SCLK</text>
<text x="92.7" y="132.8">HV_OVFAULT_SCLK</text>
<text x="92.7" y="135.4">HV_OVFAULT_SYNC</text>
<text x="116.7" y="133.8">HV_OVFAULT_SCLK</text>
<text x="116.7" y="136.3">HV_OVFAULT_SYNC</text>
<text x="196.6" y="136.3">SDO_ADC</text>
<text x="196.7" y="132.5">SDI_ADC</text>
<text x="214.6" y="135.4">SDO_ADC</text>
<text x="234.8" y="132.5">SDI_ADC</text>
<text x="234.8" y="136.3">SDO_ADC</text>
<text x="270.7" y="136.3">+1.8Vin</text>
<text x="339" y="136.3">+1.8Vin</text>
<text x="64.1" y="142.7">HV_UVFAULT_SCLK</text>
<text x="65.6" y="140.1">HV_UVFAULT_DIN</text>
<text x="92.7" y="139.2">HV_UVFAULT_DIN</text>
<text x="92.7" y="141.7">HV_UVFAULT_SCLK</text>
<text x="116.7" y="140.1">HV_UVFAULT_DIN</text>
<text x="116.7" y="142.7">HV_UVFAULT_SCLK</text>
<text x="270.7" y="140.1">+2.5Vin</text>
<text x="308" y="142.7">+2.5Vin</text>
<text x="339" y="140.1">+2.5Vin</text>
<text x="63.8" y="145.2">HV_UVFAULT_SYNC</text>
<text x="92.7" y="144.3">HV_UVFAULT_SYNC</text>
<text x="116.7" y="145.2">HV_UVFAULT_SYNC</text>
<text x="155.2" y="145.2">CCLK</text>
<text x="155.2" y="149">FRES</text>
<text x="208.2" y="148.1">FRES</text>
<text x="209.5" y="144.3">CCLK</text>
<text x="234.8" y="149">FRES</text>
<text x="234.8" y="145.2">CCLK</text>
<text x="65.5" y="154.1">LGCHV_RAIL_EN</text>
<text x="91.4" y="153.1">LGCHV_RAIL_EN</text>
<text x="116.7" y="154.1">LGCHV_RAIL_EN</text>
<text x="153.9" y="155.4">+1.2Vin</text>
<text x="167.1" y="150.4">+1.2Vin</text>
<text x="172.7" y="154.4">+1.2Vin</text>
<text x="187.9" y="155.4">+1.2Vin</text>
<text x="203" y="154.1">FRES</text>
<text x="77" y="157.9">XMIT</text>
<text x="92.7" y="157">XMIT</text>
<text x="116.8" y="157.9">XMIT</text>
<text x="152.5" y="159.2">+3.3Vcco</text>
<text x="172.7" y="158.2">+3.3Vcco</text>
<text x="187.9" y="159.2">+3.3Vcco</text>
<text x="73.3" y="164.3">STAT_LO</text>
<text x="73.9" y="166.8">STAT_HI</text>
<text x="92.7" y="163.3">STAT_LO</text>
<text x="92.7" y="165.8">STAT_HI</text>
<text x="116.8" y="164.3">STAT_LO</text>
<text x="116.8" y="166.8">STAT_HI</text>
<text x="146.2" y="165.5">+12V_PROD_EN</text>
<text x="163.9" y="164.3">+3.3Vcco</text>
<text x="174.1" y="164.6">+12V_PROD_EN</text>
<text x="174.2" y="167.1">+12V_ATREN</text>
<text x="194.3" y="164.3">+12V_PROD_EN</text>
<text x="194.3" y="166.8">+12V_ATREN</text>
<text x="92.7" y="173.5">CATHSTR</text>
<text x="148.8" y="168.1">+12V_ATREN</text>
<text x="3.5" y="179" transform="rotate(-90 3.5 179)">ALL RIGHTS RESERVED. REPRODUCTION IN WHOLE OR IN PARTS IS</text>
<text x="7.3" y="179" transform="rotate(-90 7.3 179)">PROHIBITED WITHOUT THE WRITTEN CONSENT OF THE COPYRIGHT OWNER</text>
<text x="11.1" y="179" transform="rotate(-90 11.1 179)">PRINTED COPIES ARE UNCONTROLLED UNLESS AUTHENTICATED</text>
<text x="63.7" y="177">CATH3P3V_OI_ACTL</text>
<text x="72.9" y="174.4">CATHSTR</text>
<text x="92.7" y="176">CATH3P3V_OI_ACTL</text>
<text x="116.8" y="177">CATH3P3V_OI_ACTL</text>
<text x="116.8" y="174.4">CATHSTR</text>
<text x="152.3" y="178.2">EN_VMAG</text>
<text x="172.9" y="177.3">EN_VMAG</text>
<text x="195.5" y="178.2">EN_VMAG</text>
<text x="152.1" y="183.3">SYNC_300</text>
<text x="172.7" y="182.3">SYNC_300</text>
<text x="195.5" y="183.3">SYNC_300</text>
<text x="66.6" y="187.1">PRDHV_RAIL_EN</text>
<text x="92.7" y="186.2">PRDHV_RAIL_EN</text>
<text x="92.7" y="191.2">TGCA0</text>
<text x="116.8" y="187.1">PRDHV_RAIL_EN</text>
<text x="176.3" y="189.7">100MHz_SYS_CLK+</text>
<text x="203.2" y="188.7">100MHz_SYS_CLK+</text>
<text x="203.2" y="191.2">100MHz_SYS_CLK-</text>
<text x="234.9" y="189.7">100MHz_SYS_CLK+</text>
<text x="75.3" y="194.7">TGCA1</text>
<text x="75.3" y="192.2">TGCA0</text>
<text x="92.7" y="193.8">TGCA1</text>
<text x="116.8" y="194.7">TGCA1</text>
<text x="116.8" y="192.2">TGCA0</text>
<text x="176.8" y="192.2">100MHz_SYS_CLK-</text>
<text x="234.9" y="192.2">100MHz_SYS_CLK-</text>
<text x="64.8" y="202.4">TR_SWI_CONTROL</text>
<text x="92.7" y="201.4">TR_SWI_CONTROL</text>
<text x="116.8" y="202.4">TR_SWI_CONTROL</text>
<text x="73.9" y="207.4">3V3MON</text>
<text x="92.7" y="206.5">3V3MON</text>
<text x="116.8" y="207.4">3V3MON</text>
<text x="157.6" y="206.2">CLK</text>
<text x="178.1" y="205.2">CLK</text>
<text x="191" y="206.2">CLK</text>
<text x="152.9" y="215.1">FGA_PD3</text>
<text x="174.6" y="214.1">FGA_PD3</text>
<text x="191" y="215">FGA_PD3</text>
<text x="74.4" y="217.6">DIR_R/L</text>
<text x="92.7" y="216.6">DIR_R/L</text>
<text x="92.7" y="221.7">DAT+</text>
<text x="116.8" y="217.6">DIR_R/L</text>
<text x="149.6" y="221.4">FGA_PD1_N</text>
<text x="172.7" y="220.4">FGA_PD1_N</text>
<text x="191" y="221.4">FGA_PD1_N</text>
<text x="76.7" y="222.7">DAT+</text>
<text x="77.1" y="225.2">DAT-</text>
<text x="92.7" y="224.2">DAT-</text>
<text x="116.8" y="222.7">DAT+</text>
<text x="116.8" y="225.2">DAT-</text>
<text x="149.6" y="226.5">FGA_PD2_N</text>
<text x="172.7" y="225.5">FGA_PD2_N</text>
<text x="191" y="226.5">FGA_PD2_N</text>
<text x="74.6" y="230.3">/CLOCK</text>
<text x="92.7" y="229.3">/CLOCK</text>
<text x="116.8" y="230.3">/CLOCK</text>
<text x="230.1" y="253.5">CHN</text>
<text x="236.2" y="253.5">See cPLM</text>
<text x="265.4" y="253.2">SETNAME</text>
<text x="276.5" y="253.5">See cPLM</text>
<text x="322.8" y="253.5">Bare Board 12nc</text>
<text x="339" y="253.5">300009820164</text>
<text x="230.1" y="258">CLASS_NO</text>
<text x="388.5" y="258">4</text>
<text x="388.5" y="262.6">3</text>
<text x="393.6" y="262.6">2025-04-07</text>
<text x="393.6" y="258">2025-06-30</text>
<text x="227.5" y="267.2">See cPLM</text>
<text x="240.7" y="267.2">See cPLM</text>
<text x="388.5" y="267.4">2</text>
<text x="393.6" y="267.2">2024-09-05</text>
<text x="227.5" y="271.7">See cPLM</text>
<text x="240.7" y="271.7">See cPLM</text>
<text x="388.5" y="271.7">1</text>
<text x="393.6" y="271.7">2023-02-10</text>
<text x="227.5" y="276.3">See cPLM</text>
<text x="228" y="280.6">DESIGNER</text>
<text x="240.7" y="276.3">See cPLM</text>
<text x="243.8" y="280.9">HARRY DANG</text>
<text x="301.5" y="280.9">SUPERS.</text>
<text x="311.1" y="280.9">See cPLM</text>
<text x="324" y="280.9">TOTAL SHEETS</text>
<text x="339.7" y="280.9">16</text>
<text x="365.3" y="280.9">130 -</text>
<text x="371.2" y="280.9">10/16</text>
<text x="388.5" y="276.3">*</text>
<text x="402.8" y="280.9">A3</text>
<text x="228" y="285.5">REVIEWED BY</text>
<text x="243.8" y="285.5">XIAOYANG CHENG</text>
<text x="323.7" y="285.3">REVIEW DATE</text>
<text x="338.5" y="285.3">2025-07-07</text>
<text x="352.1" y="285.3">LAST UPDATE</text>
<text x="366.8" y="285.3">2025-06-30</text>
<text x="380.4" y="285.2">c</text>
<text x="383.9" y="285.3">2025 ROYAL PHILIPS N.V.</text>
</g>
</svg>
